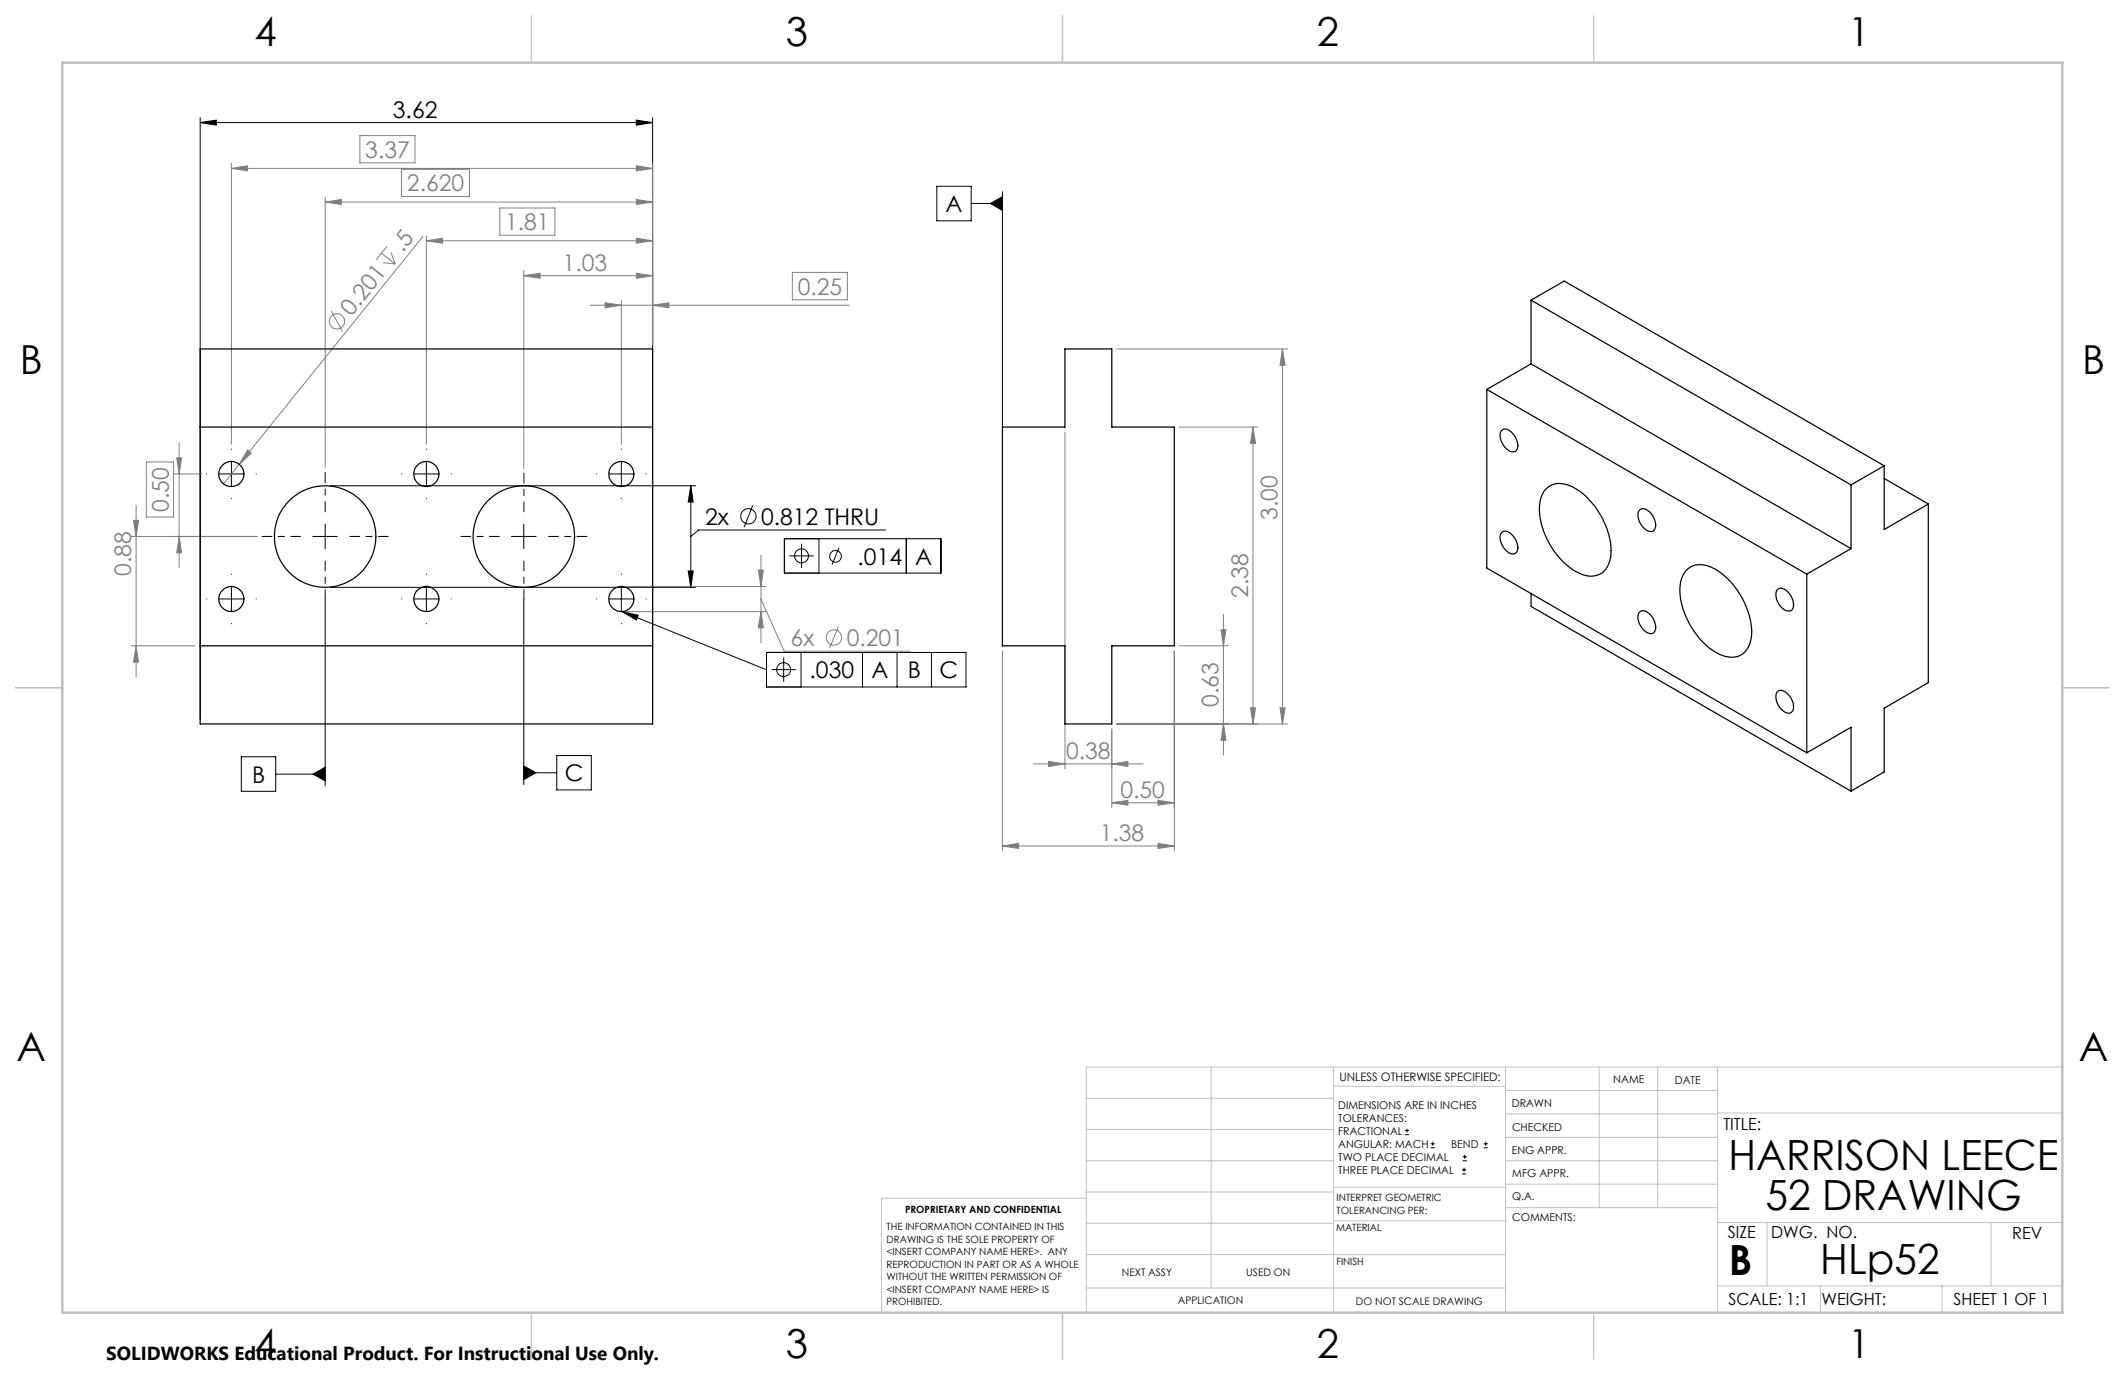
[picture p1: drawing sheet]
<svg xmlns="http://www.w3.org/2000/svg" width="432mm" height="279mm" viewBox="0 0 432 279" stroke-linecap="round" stroke-linejoin="round" font-family="sans-serif">
<g fill="none" stroke="#000" stroke-width=".2">
<path d="M40.7 24.9l3.3-.5v1zM40.7 23.9v122.2M40.7 24.9h91.9M129.3 24.4l3.3 .5-3.3 .5zM132.6 23.9v122.2M190.4 37.9h6.9v7h-6.9zM203.7 38.9v47.9M197.3 41.3h6.4M201.2 41.3l2.5-1.3v2.8zM44.5 96.3h5M47 93.8v5M67.1 98.7h74.3"/>
<path d="M84.1 96.3h5M86.6 93.8v5M123.8 96.3h5M126.3 93.8v5M140.4 98.7l.5 3.3h-1.1zM140.4 98.7v20.6M47 119.2v5M63.6 109h4.9M66.1 106.5v5M67.1 119.3h74.3M86.6 119.2v5M103.9 109h5"/>
<path d="M106.4 106.5v5M126.3 119.2v5M139.8 116h1.1l-.5 3.3zM153 102.7l-1.8 4.4M159.4 109.5h31.8v7h-31.8zM160.4 113h4.9M162.9 110.5v4.9M166.4 109.5v7M170.5 111.3l-1.4 3.4M179.9 107.7h-37.9l-1.6 1.3M184.1 109.5v7M44.5 121.7h5"/>
<path d="M66.1 121.8v37.9M84.1 121.7h5M106.4 121.8v37.6M123.8 121.7h5M126.4 124.3l3.3 .7-.4 1zM126.4 124.3l29.4 11.8M155.8 132.6h40.5v7h-40.5zM156.8 136.1h4.9M159.2 133.6v4.9M162.8 132.6v7M175.3 132.6v7M182.3 132.6v7"/>
<path d="M189.3 132.6v7M49 153.8h7v7h-7zM56 157.3h10.1M63.6 157.3l2.5-1.4v2.8zM106.4 155.6l2.5 1.4-2.5 1.4zM106.4 157h6.7M113.1 153.5h7.1v7h-7.1zM285.5 230.6h.8M285.5 229.7h.8M285.9 229.3v.9M290.7 233.2h.8M290.7 232.4h.8"/>
<path d="M291.1 232v.8M297.1 238.5h.8M297.1 237.7h.8M297.2 235.9h.9M297.2 235.1h.9M297.5 237.3v.8M297.6 234.6v.9M301.5 233.2h.8M301.5 232.4h.8M301.9 232v.8"/>
<circle cx="152.1" cy="104.9" r="1.55"/>
<circle cx="162.9" cy="112.9" r="1.42"/>
<circle cx="169.8" cy="113" r="1.18"/>
<circle cx="159.2" cy="136.1" r="1.41"/>
</g>
<g fill="none" stroke="#808080" stroke-width=".2">
<path d="M47 34.2l3.3-.5v1zM47 33.2v57.1M47 34.2h85.6M73.1 27.6h11.2v5.5h-11.2zM81.6 34.4h13.8v5.5h-13.8zM129.3 33.7l3.3 .5-3.3 .5zM132.6 33.2v36.7M66.1 41.1l3.3-.6v1.1zM66.1 40v55M66.1 41.1h66.5M77.5 51.4l2.8 2.3M77.8 53.4l2.5 .3"/>
<path d="M78.6 50.1l-2.2 2.7M79.4 51.3l.9 2.4M85.9 48l-37.3 46.3M86.6 48.9l3.3-.5v1zM86.6 47.9v42.4M86.6 48.9h46M101.6 42.3h11.1v5.5h-11.1zM106.4 56l3.3-.5v1.1zM106.4 55v40.2M106.4 56h26.2M129.3 55.5l3.3 .5-3.3 .6zM129.3 48.4l3.3 .5-3.3 .5z"/>
<path d="M129.3 40.5l3.3 .6-3.3 .5zM161 55.4h11.2v5.5h-11.2zM67.3 63.2l2.3 4.2M119.9 62h52.6M122.9 61.5l3.4 .5-3.4 .5zM126.3 61v29.3M132.6 62l3.3-.5v1zM226.9 70.9h34.7M260.6 70.9l.5 3.3h-1zM260.6 70.9v76.2M29.7 93.9h5.6v11.2h-5.6zM35.4 96.3h5.6"/>
<path d="M35.9 93h1l-.5 3.3zM36.4 90v25.4M48.6 94.3l-3.2 4M50.3 91.4l.8 .7-2.5 2.2zM216.4 87.8v68.4M239.6 86.8h16M254.6 86.8l.5 3.3h-1zM254.6 86.8v60.3M26.6 109h25.6M27.1 105.7h1.1l-.5 3.3zM27.7 102.7v34.9M36.4 109l.5 3.3h-1z"/>
<path d="M127.2 119.2h28.4M154.1 115.9h1l-.5 3.3zM154.6 112.8v17.8M26.6 131.2h13.1M27.7 131.2l.5 3.3h-1.1zM127.2 124.3h28.4M154.6 121.7l4.7 10.6h25.7M154.6 124.3l.5 3.3h-1zM170.4 127.3l-1.8 4.5M203.7 132.3v40.6M238.6 132.3v40.6M239.6 131.2h10"/>
<path d="M248.1 128h1l-.5 3.2zM248.6 124.9v28.6M210 155.2h22.3M213.1 154.7l3.3 .5-3.3 .6zM225.9 155.2l3.3-.5v1.1zM225.9 148.1v16M226.9 147.1h34.7M248.6 147.1l.5 3.3h-1zM254.1 143.8h1l-.5 3.3zM260.1 143.8h1l-.5 3.3zM203.7 171.9h34.9M203.7 171.9l3.3-.5v1z"/>
<path d="M225.9 163.1l3.3-.5v1zM225.9 163.1h12.7M235.3 171.4l3.3 .5-3.3 .5zM235.3 162.6l3.3 .5-3.3 .5z"/>
<circle cx="68.5" cy="65.3" r="1.55"/>
<circle cx="169.5" cy="129.5" r="1.56"/>
</g>
<path d="M61.1 109h-7.8M66.1 114v7.8M71.1 109h7.8M101.5 109h-7.8M106.5 104v-7.8M106.5 114v7.8M111.5 109h7.8" fill="none" stroke="#000" stroke-width=".2" stroke-dasharray="15.2 1.3 1.3 1.3" stroke-dashoffset="13.2"/>
<path d="M66.1 104v-8" fill="none" stroke="#000" stroke-width=".2" stroke-dasharray="15.2 1.3 1.3 1.3" stroke-dashoffset="13.1"/>
<g fill="none" stroke="#000" stroke-width=".2" stroke-dasharray="15.2 1.3 1.3 1.3">
<path d="M42 96.3h.1M47 91.3h.1M52 96.3h.1M81.7 96.3h-.1M86.7 91.3h.1M91.7 96.3h.1M121.3 96.3h-.1M126.3 91.3h.1M131.3 96.3h.1M47 116.7h.1M47 101.3v.1M86.7 101.3v.1"/>
<path d="M86.7 116.7h.1M126.3 101.3v.1M126.3 116.7h.1M42 121.7h.1M47 126.7v.1M52 121.7h.1M81.7 121.7h-.1M86.7 126.7v.1M91.7 121.7h.1M121.3 121.7h-.1M126.3 126.7v.1M131.3 121.7h.1"/>
</g>
<g fill="none" stroke="#c0c0c0" stroke-width=".2">
<path d="M246.1 216.8v44.9M271 216.8v49.9M305.9 216.8v49.9M324.9 216.8v28.6M336.8 216.8v28.6M349 216.8v49.9M419.1 216.8h-198.4v49.9M220.7 235.9h50.3M220.7 229.5h50.3M220.7 223.2h50.3M271 220.7h34.9M305.9 231.1h43.1"/>
<path d="M305.9 226.3h43.1M305.9 221.6h43.1M305.9 235.9h43.1M349 226.2h70.1M220.7 248.6h50.3M220.7 242.2h50.3M220.7 254.9h50.3M220.7 243.5h-41.6v23.2M271 255h34.9M271 248.1h35M271 241.2h35M305.9 240.6h43.1"/>
<path d="M306 245.4h43M349 248.4h70.1M359.1 248.4v12.9M404.6 248.4v12.9M220.7 261.7h85.2M349 261.3h70.1M369.9 261.3v5.4M394.6 261.3v5.4"/>
</g>
<path d="M108 3.2v9.5M215.9 3.2v9.5M323.8 3.2v9.5M3.1 139.7h9.6M419.1 139.7h9.5M108 266.7v9.6M215.9 266.7v9.6M323.8 266.7v9.6" fill="none" stroke="#c0c0c0" stroke-width=".25"/>
<path d="M12.7 12.7h406.4v254h-406.4z" fill="none" stroke="#c0c0c0" stroke-width=".5"/>
<g fill="#000">
<path d="M139.8 116h1.1l-.5 3.3zM140.4 98.7l.5 3.3h-1.1zM40.7 24.9l3.3-.5v1zM129.3 24.4l3.3 .5-3.3 .5z"/>
<path d="M126.4 124.3l3.3 .7-.4 1zM63.6 157.3l2.5 1.4v-2.8zM106.4 155.6l2.5 1.4-2.5 1.4zM201.2 41.3l2.5 1.5v-2.8z"/>
</g>
<g fill="#808080">
<path d="M50.3 91.4l.8 .7-2.5 2.2z"/>
<path d="M129.3 55.5l3.3 .5-3.3 .6zM106.4 56l3.3-.5v1.1zM129.3 48.4l3.3 .5-3.3 .5zM86.6 48.9l3.3-.5v1zM129.3 40.5l3.3 .6-3.3 .5zM66.1 41.1l3.3-.6v1.1zM129.3 33.7l3.3 .5-3.3 .5zM47 34.2l3.3-.5v1zM225.9 155.2l3.3-.5v1.1zM213.1 154.7l3.3 .5-3.3 .6z"/>
<path d="M122.9 61.5l3.4 .5-3.4 .5zM132.6 62l3.3-.5v1zM154.1 115.9h1l-.5 3.3zM154.6 124.3l.5 3.3h-1zM203.7 171.9l3.3-.5v1zM235.3 171.4l3.3 .5-3.3 .5zM225.9 163.1l3.3-.5v1zM235.3 162.6l3.3 .5-3.3 .5z"/>
<path d="M36.4 109l.5 3.3h-1zM35.9 93h1l-.5 3.3zM248.6 147.1l.5 3.3h-1zM248.1 128h1l-.5 3.2zM260.1 143.8h1l-.5 3.3zM260.6 70.9l.5 3.3h-1z"/>
<path d="M254.1 143.8h1l-.5 3.3zM254.6 86.8l.5 3.3h-1z"/>
<path d="M27.1 105.7h1.1l-.5 3.3zM27.7 131.2l.5 3.3h-1.1z"/>
</g>
<g fill="none" stroke="#000" stroke-width=".25">
<path d="M40.7 70.9h91.9v76.2h-91.9zM216.4 70.9h9.5v15.9h12.7v44.4h-12.7v15.9h-9.5v-15.9h-12.7v-44.4h12.7zM302.1 79.1l65 37.6M302.1 79.1v36.3l65 37.6M311.1 61l65 37.5M311.1 61l6.8-3.9 65 37.6M311.1 73.9l65 37.6M311.1 61v12.9M311.1 73.9l-9 5.2M40.7 86.8h91.9M305.1 87.5a1.51 1.51 0 0 1 2.3 .6 2.66 2.66 0 0 1 .5 3.6 1.96 1.96 0 0 1-2.4-1.1 2.81 2.81 0 0 1-.4-3.1zM314 99.5a4.1 4.1 0 0 1 4.9-.8 15.7 15.7 0 0 1 8.4 11.6 6.4 6.4 0 0 1-1.8 6.1 4.8 4.8 0 0 1-5.2-.2 16.1 16.1 0 0 1-7.5-13.1l.2-1.4a4.8 4.8 0 0 1 1-2.2z"/>
<path d="M376.1 98.5v13M382.9 94.7l-6.8 3.8M382.9 94.7v12.9l8.9-5.2M382.9 97.2l8.9 5.2M305.1 108.3a1.51 1.51 0 0 1 2.3 .6 2.66 2.66 0 0 1 .5 3.5 1.96 1.96 0 0 1-2.4-1.1 2.81 2.81 0 0 1-.4-3zM333.3 103.5a2 2 0 0 1 2.4 1.2 2.66 2.66 0 0 1 .3 3.2 2.23 2.23 0 0 1-2.7-1.6 2.33 2.33 0 0 1 0-2.8zM342.6 116a4.5 4.5 0 0 1 5.6-.5 15.8 15.8 0 0 1 7.7 13.6 4.3 4.3 0 0 1-3.9 4.5 10.3 10.3 0 0 1-7.5-5 14.2 14.2 0 0 1-3-10.5l.4-1.2zM361.1 119.9a1.55 1.55 0 0 1 2.4 .6 3.1 3.1 0 0 1 .7 3.4 1.58 1.58 0 0 1-2.4-.6 3.2 3.2 0 0 1-.7-3.4zM367.1 116.7v36.3M376.1 111.5l-9 5.2M391.8 102.4v36.3l-8.9 5.2v12.9l-6.8 4M40.7 131.2h91.9"/>
<path d="M311.1 120.6v2.6l65 37.6M333.1 124.5a1.34 1.34 0 0 1 2 .2 3.3 3.3 0 0 1 1.1 3.7 1.3 1.3 0 0 1-2-.2 3.3 3.3 0 0 1-1.1-3.7zM361.1 140.6a1.55 1.55 0 0 1 2.4 .6 3 3 0 0 1 .7 3.4 1.3 1.3 0 0 1-2-.3 3.3 3.3 0 0 1-1.1-3.7zM367.1 153l9-5.2v13"/>
<circle cx="47" cy="96.3" r="2.55"/>
<circle cx="86.6" cy="96.3" r="2.55"/>
<circle cx="126.3" cy="96.3" r="2.54"/>
<circle cx="66.1" cy="109" r="10.3"/>
<circle cx="106.4" cy="109" r="10.3"/>
<circle cx="47" cy="121.7" r="2.55"/>
<circle cx="86.6" cy="121.7" r="2.55"/>
<circle cx="126.3" cy="121.7" r="2.54"/>
</g>
<g font-size="8.5">
<text x="351.2" y="237.7">HARRISON LEECE</text>
<text x="358.8" y="245.8">52 DRAWING</text>
<text x="351.3" y="259">B</text>
<text x="369.9" y="258.9">HLp52</text>
</g>
<g font-size="8.1">
<text x="51.7" y="9.3">4</text>
<text x="159.7" y="9.3">3</text>
<text x="267.6" y="9.3">2</text>
<text x="375.6" y="9.3">1</text>
<text x="4" y="76">B</text>
<text x="423.1" y="76">B</text>
<text x="3.3" y="215.7">A</text>
<text x="422.4" y="215.7">A</text>
<text x="51.7" y="276">4</text>
<text x="159.7" y="276">3</text>
<text x="267.6" y="276">2</text>
<text x="375.6" y="276">1</text>
</g>
<g font-size="4.7">
<text x="79.8" y="23.9">3.62</text>
<text x="192.1" y="43.1">A</text>
<text x="143.3" y="106.6">2x</text>
<text x="154.7" y="106.6">0.812 THRU</text>
<text x="174.3" y="114.7">.014</text>
<text x="186" y="114.7">A</text>
<text x="164.5" y="137.8">.030</text>
<text x="177.1" y="137.8">A</text>
<text x="184.4" y="137.8">B</text>
<text x="190.9" y="137.8">C</text>
<text x="51.2" y="159">B</text>
<text x="114.8" y="158.8">C</text>
</g>
<g font-size="4.7" fill="#808080">
<text x="74.2" y="32.1">3.37</text>
<text x="82.7" y="38.9">2.620</text>
<text x="102.7" y="46.8">1.81</text>
<text x="81.9" y="51.4" transform="rotate(-51 81.9 51.4)">.5</text>
<text x="114.3" y="55">1.03</text>
<text x="162.1" y="59.9">0.25</text>
<text x="71.4" y="64.4" transform="rotate(-51 71.4 64.4)">0.201</text>
<text x="34.3" y="104" transform="rotate(-90 34.3 104)">0.50</text>
<text x="259.6" y="105.6" transform="rotate(-90 259.6 105.6)">3.00</text>
<text x="26.6" y="117.1" transform="rotate(-90 26.6 117.1)">0.88</text>
<text x="253.6" y="121.5" transform="rotate(-90 253.6 121.5)">2.38</text>
<text x="160.7" y="131.2">6x</text>
<text x="172" y="131.2">0.201</text>
<text x="247.6" y="143.7" transform="rotate(-90 247.6 143.7)">0.63</text>
<text x="216.6" y="154.2">0.38</text>
<text x="227.7" y="162.1">0.50</text>
<text x="223.5" y="170.9">1.38</text>
</g>
<text font-size="3.8" x="21.6" y="276.3">SOLIDWORKS Educational Product. For Instructional Use Only.</text>
<g font-size="3.4">
<text x="350.2" y="229.5">TITLE:</text>
<text x="351.1" y="251.6">SIZE</text>
<text x="359.9" y="251.6">DWG. NO.</text>
<text x="408.9" y="251.7">REV</text>
<text x="351.2" y="265.2">SCALE: 1:1</text>
<text x="370.1" y="265.3">WEIGHT:</text>
<text x="396.9" y="265.2">SHEET 1 OF 1</text>
</g>
<text font-size="2.4" x="272.2" y="219.7">UNLESS OTHERWISE SPECIFIED:</text>
<g font-size="2.2">
<text x="327.8" y="220.1">NAME</text>
<text x="340.3" y="220.2">DATE</text>
<text x="271.9" y="225.3">DIMENSIONS ARE IN INCHES</text>
<text x="271.9" y="227.9">TOLERANCES:</text>
<text x="307.2" y="224.9">DRAWN</text>
<text x="271.9" y="230.6">FRACTIONAL</text>
<text x="271.9" y="233.2">ANGULAR: MACH</text>
<text x="294.9" y="233.2">BEND</text>
<text x="307.3" y="229.8">CHECKED</text>
<text x="271.9" y="235.9">TWO PLACE DECIMAL</text>
<text x="271.9" y="238.5">THREE PLACE DECIMAL</text>
<text x="307.2" y="234.5">ENG APPR.</text>
<text x="307.3" y="239.2">MFG APPR.</text>
<text x="307.3" y="243.9">Q.A.</text>
<text x="307.3" y="248.1">COMMENTS:</text>
</g>
<g font-size="2.1">
<text x="227.9" y="259.2">NEXT ASSY</text>
<text x="253.3" y="259.2">USED ON</text>
<text x="239.3" y="265">APPLICATION</text>
<text x="275.5" y="265.1">DO NOT SCALE DRAWING</text>
</g>
<g font-size="2">
<text x="271.6" y="244.1">INTERPRET GEOMETRIC</text>
<text x="180.2" y="250">THE INFORMATION CONTAINED IN THIS</text>
<text x="183.9" y="246.4">PROPRIETARY AND CONFIDENTIAL</text>
<text x="271.5" y="250.2">MATERIAL</text>
<text x="271.6" y="246.6">TOLERANCING PER:</text>
<text x="180.2" y="252.5">DRAWING IS THE SOLE PROPERTY OF</text>
<text x="180.2" y="255.1">&lt;INSERT COMPANY NAME HERE&gt;. ANY</text>
<text x="180.2" y="257.6">REPRODUCTION IN PART OR AS A WHOLE</text>
<text x="271.5" y="257">FINISH</text>
<text x="180.2" y="260.1">WITHOUT THE WRITTEN PERMISSION OF</text>
<text x="180.2" y="262.6">&lt;INSERT COMPANY NAME HERE&gt; IS</text>
<text x="180.2" y="265.2">PROHIBITED.</text>
</g>
</svg>
